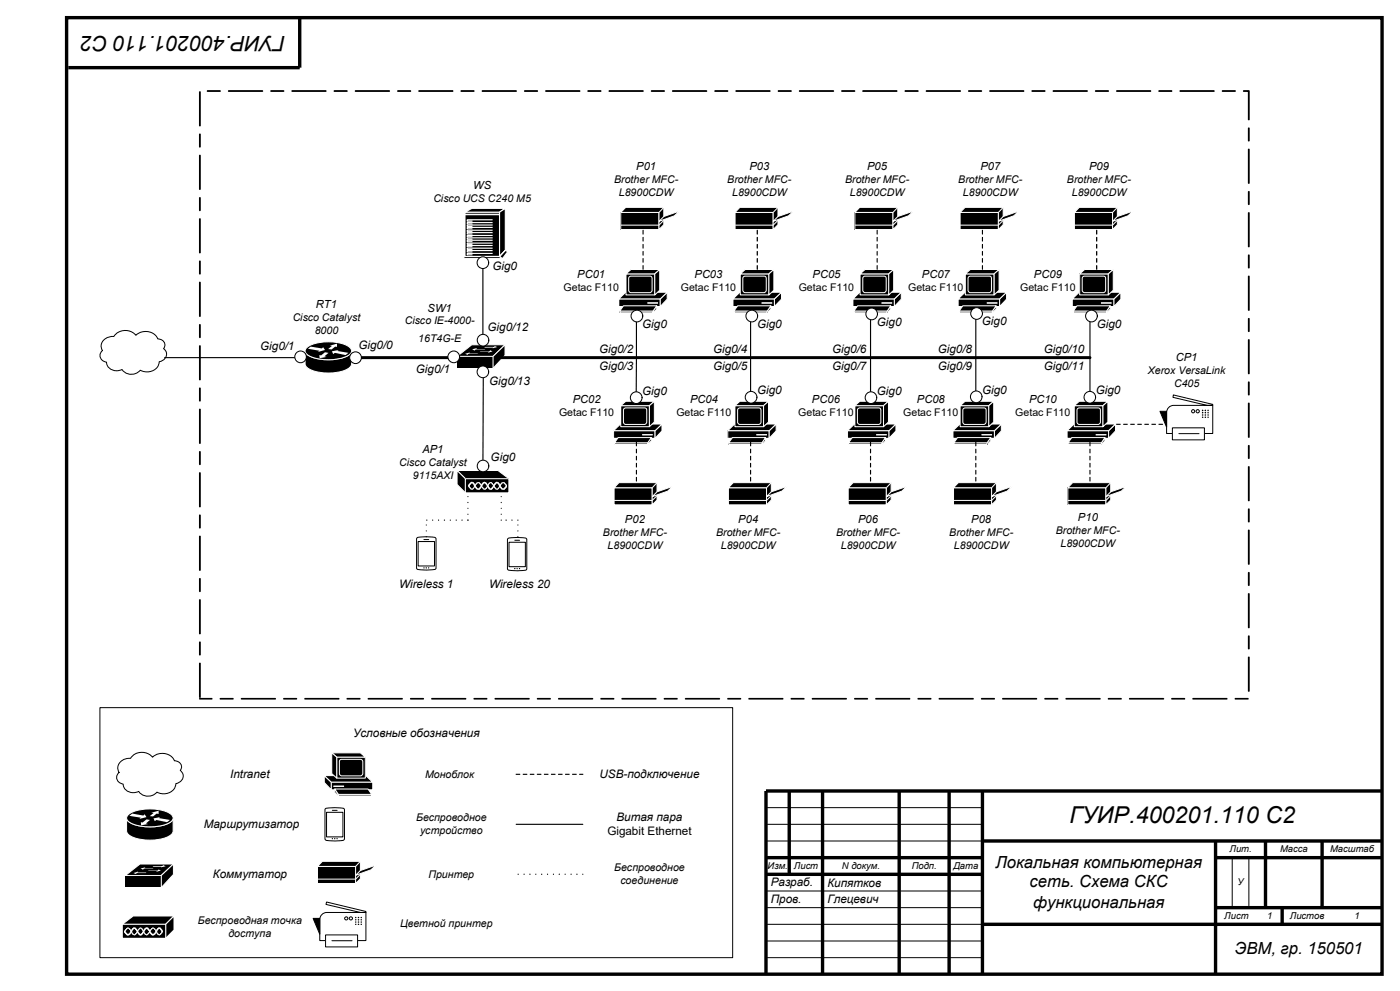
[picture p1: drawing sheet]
<svg xmlns="http://www.w3.org/2000/svg" width="420mm" height="297mm" viewBox="0 0 420 297" stroke-linecap="round" stroke-linejoin="round" font-family="sans-serif">
<g fill="none" stroke="#000" stroke-width="1" stroke-linecap="butt">
<path d="M20 5.3h394.6v286.7h-394.6zM89.9 5.3v15h-69.4M236.8 237.1v24.9M246.8 237.1v54.9M269.7 237.1v54.9M284.7 237.1v54.9M294.7 237.1v54.9M414.6 237.1h-184.8v54.9M229.8 257h64.9M294.7 252.1h119.9M364.7 252.1v39.9M364.7 257h49.9"/>
<path d="M379.6 252.1v19.9M396.6 252.1v19.9M229.8 262h64.9M294.7 277h119.9M364.7 272h49.9M384.6 272v5"/>
</g>
<path d="M30 212.1h189.8v74.9h-189.8zM229.8 242.1h64.9M229.8 247.1h64.9M229.8 252.1h64.9M369.7 257v15M374.6 257v15M229.8 272h64.9M229.8 277h64.9M229.8 267h64.9M229.8 282h64.9M229.8 287h64.9" fill="none" stroke="#000" stroke-width=".3"/>
<path d="M59.8 198.7l.3-.1 .1 .2v10.1l-.3 .3-.2-.3zM59.8 192.3l.4 .2v3.7l-.3 .3-.2-.3zM59.7 179.7l.4-.1 .1 .2v10.1l-.3 .2-.2-.2zM59.8 173.3h.3l.1 .2v3.7l-.3 .3-.2-.3zM59.8 160.6h.3l.1 .2v10.1l-.3 .2-.2-.2zM59.8 154.2l.4 .3v3.7l-.3 .2-.2-.2zM59.7 141.6l.4-.1 .1 .3v10l-.3 .3-.2-.3zM59.8 135.2h.3l.1 .2v3.7l-.3 .3-.2-.3zM59.8 122.5h.3l.1 .2v10.1l-.3 .3-.2-.3zM59.8 116.2l.4 .2v3.7l-.3 .3-.2-.3zM59.7 103.6l.4-.1 .1 .2v10l-.3 .3-.2-.3zM59.8 97.2h.3l.1 .2v3.6l-.3 .3-.2-.3zM59.8 84.5h.3l.1 .2v10l-.3 .3-.2-.3zM59.8 78.1l.4 .3v3.6l-.3 .3-.2-.3zM59.7 65.5l.4-.1 .1 .3v10l-.3 .2-.2-.2zM59.8 59.1h.3l.1 .2v3.7l-.3 .3-.2-.3zM59.8 46.4h.3l.1 .2v10.1l-.3 .2-.2-.2zM59.8 40l.4 .3v3.7l-.3 .2-.2-.2zM59.7 27.5l.4-.1 .1 .2v10l-.3 .3-.2-.3zM62.2 27h3.8l.3 .3-.3 .3h-3.7l-.3-.3zM68.5 27h10.2l.3 .3-.3 .3h-10.1l-.2-.3zM81.2 27h3.8l.3 .3-.3 .3h-3.7l-.2-.3zM87.5 27h10.2l.3 .3-.3 .3h-10l-.3-.2zM100.1 27.2l4-.2 .2 .3-.2 .3h-3.7zM106.6 27h10.2l.2 .3-.2 .3h-10.1l-.3-.3zM119.3 27h3.8l.3 .3-.3 .3h-3.7l-.3-.3zM125.6 27h10.2l.2 .3-.2 .3h-10.1l-.2-.2zM138.3 27h3.8l.3 .3-.3 .3h-3.7l-.3-.3zM144.6 27h10.2l.3 .3-.3 .3h-10.1l-.2-.3zM157.3 27h3.9l.2 .3-.2 .3h-3.8l-.2-.3zM163.7 27h10.1l.3 .3-.3 .3h-10l-.3-.3zM176.2 27.2l4-.2 .2 .3-.2 .3h-3.7zM182.6 27.2l10.3-.2 .2 .3-.2 .3h-10.1zM195.4 27h3.8l.3 .3-.3 .3h-3.7l-.3-.3zM201.7 27h10.2l.3 .3-.3 .3h-10.1l-.2-.3zM214.4 27h3.8l.3 .3-.3 .3h-3.7l-.2-.2zM220.7 27h10.2l.3 .3-.3 .3h-10l-.3-.3zM233.4 27h3.9l.2 .3-.2 .3h-3.7l-.3-.3zM239.8 27h10.1l.3 .3-.3 .3h-10l-.3-.3zM252.5 27h3.8l.3 .3-.3 .3h-3.7l-.2-.2zM258.7 27.2l10.3-.2 .2 .3-.2 .3h-10zM271.5 27h3.8l.3 .3-.3 .3h-3.7l-.2-.3zM277.8 27h10.2l.3 .3-.3 .3h-10l-.3-.3zM290.5 27h3.8l.3 .3-.3 .3h-3.6l-.3-.2zM296.9 27h10.1l.3 .3-.3 .3h-10l-.2-.2zM309.5 27h3.9l.2 .3-.2 .3h-3.7l-.3-.3zM315.9 27h10.2l.2 .3-.2 .3h-10.1l-.2-.3zM328.6 27h3.8l.3 .3-.3 .3h-3.7l-.2-.3zM334.9 27h10.2l.3 .3-.3 .3h-10l-.3-.2zM347.6 27h3.9l.2 .3-.2 .3h-3.7l-.3-.3zM354 27h10.2l.2 .3-.2 .3h-10.1l-.3-.3zM366.7 27h3.8l.3 .3-.3 .3h-3.7l-.3-.3zM373 27h1.6l.3 .3v8.5l-.3 .3-.2-.3v-8.5l.2 .3-1.6-.1zM374.5 38.2l.4 .3v3.7l-.3 .2-.2-.2zM374.4 44.7l.2-.2 .3 .3v10.1l-.3 .2-.2-.2zM374.4 57.4l.2-.2 .3 .3v3.7l-.3 .3-.2-.3zM374.4 63.7l.4-.1 .1 .2v10.1l-.3 .2-.2-.2zM374.5 76.3l.4 .2v3.7l-.3 .3-.2-.3zM374.4 82.7l.2-.1 .3 .2v10.1l-.3 .3-.2-.3zM374.4 95.4l.2-.1 .3 .2v3.7l-.3 .3-.2-.3zM374.4 101.8l.4-.1 .1 .2v10l-.3 .3-.2-.3zM374.5 114.3l.4 .3v3.7l-.3 .2-.2-.2zM374.4 120.8l.2-.2 .3 .3v10.1l-.3 .2-.2-.2zM374.4 133.5l.2-.2 .3 .3v3.7l-.3 .3-.2-.3zM374.4 139.8l.4-.1 .1 .3v10l-.3 .2-.2-.2zM374.4 152.5l.2-.1 .3 .3v3.6l-.3 .3-.2-.3zM374.4 158.8l.2-.1 .3 .3v10l-.3 .3-.2-.3zM374.4 171.5l.2-.1 .3 .3v3.6l-.3 .3-.2-.3zM374.4 177.9l.4-.1 .1 .2v10l-.3 .3-.2-.3zM374.5 190.5l.4 .2v3.7l-.3 .2-.2-.2zM374.4 196.9l.2-.1 .3 .2v10.1l-.3 .2-.2-.2zM370.5 209.2h3.9l.2 .2-.2 .3h-3.8l-.2-.1zM357.7 209.3l10.3-.1 .3 .2-.3 .3h-10zM351.4 209.3l3.9-.1 .3 .2-.3 .3h-3.7zM338.7 209.2h10.3l.2 .2-.2 .3h-10.1l-.2-.1zM332.4 209.2h3.9l.2 .2-.2 .3h-3.7l-.2-.1zM319.7 209.2h10.2l.3 .2-.3 .3h-10l-.2-.1zM313.3 209.3l3.9-.1 .3 .2-.3 .3h-3.6zM300.7 209.2h10.2l.2 .2-.2 .3h-10l-.3-.1zM294.3 209.2h3.9l.3 .2-.3 .3h-3.7l-.2-.1zM281.6 209.2h10.3l.2 .2-.2 .3h-10.1l-.2-.1zM275.2 209.3l4-.1 .2 .2-.2 .3h-3.7zM262.7 209.2h10.1l.3 .2-.3 .3h-10l-.2-.1zM256.3 209.2h3.8l.3 .2-.3 .3h-3.6l-.3-.1zM243.6 209.2h10.2l.3 .2-.3 .3h-10l-.3-.1zM237.2 209.3l3.9-.1 .3 .2-.3 .3h-3.7zM224.6 209.2h10.2l.2 .2-.2 .3h-10.1l-.2-.1zM218.2 209.2h3.9l.3 .2-.3 .3h-3.7l-.2-.1zM205.5 209.2h10.3l.2 .2-.2 .3h-10.1l-.2-.1zM199.2 209.2h3.9l.2 .2-.2 .3h-3.8l-.2-.1zM186.4 209.3l10.3-.1 .3 .2-.3 .3h-10zM180.2 209.2h3.8l.3 .2-.3 .3h-3.7l-.2-.1zM167.5 209.2h10.2l.3 .2-.3 .3h-10.1l-.2-.1zM161.1 209.2h3.9l.3 .2-.3 .3h-3.7l-.2-.1zM148.4 209.3l10.3-.1 .2 .2-.2 .3h-10.1zM142.1 209.2h3.9l.2 .2-.2 .3h-3.7l-.2-.1zM129.4 209.2h10.2l.3 .2-.3 .3h-10l-.2-.1zM123.1 209.2h3.9l.2 .2-.2 .3h-3.8l-.2-.1zM110.3 209.3l10.3-.1 .3 .2-.3 .3h-10zM104 209.3l3.9-.1 .3 .2-.3 .3h-3.7zM91.4 209.2h10.2l.3 .2-.3 .3h-10.1l-.2-.1zM85 209.2h3.9l.3 .2-.3 .3h-3.7l-.2-.1zM72.3 209.3l10.2-.1 .3 .2-.3 .3h-10zM65.9 209.3l3.9-.1 .3 .2-.3 .3h-3.6zM59.8 209.2h3.7l.3 .2-.3 .3h-3.6l-.2-.1z" fill="#000"/>
<path d="M36.1 228.3l.5-.4a3.9 3.9 0 0 1 2.6-.6 4.1 4.1 0 0 1 6.6-.4 4.2 4.2 0 0 1 6.5 1.1 1.84 1.84 0 0 1 1.8 .9 1.84 1.84 0 0 1 0 2 2.2 2.2 0 0 1 .8 2.5 2.2 2.2 0 0 1-2.2 1.5 3.6 3.6 0 0 1-5.6 2.5 3.5 3.5 0 0 1-5.5-.2 3.1 3.1 0 0 1-4.6-2.2 1.97 1.97 0 0 1-1.9-1.3 1.97 1.97 0 0 1 .6-2.2l-.4-1.2a2.62 2.62 0 0 1 .8-2z" fill-rule="evenodd" fill="#fff"/>
<path d="M36.1 228.3l.5-.4a3.9 3.9 0 0 1 2.6-.6 4.1 4.1 0 0 1 6.6-.4 4.2 4.2 0 0 1 6.5 1.1 1.84 1.84 0 0 1 1.8 .9 1.84 1.84 0 0 1 0 2 2.2 2.2 0 0 1 .8 2.5 2.2 2.2 0 0 1-2.2 1.5 3.6 3.6 0 0 1-5.6 2.5 3.5 3.5 0 0 1-5.5-.2 3.1 3.1 0 0 1-4.6-2.2 1.97 1.97 0 0 1-1.9-1.3 1.97 1.97 0 0 1 .6-2.2l-.4-1.2a2.62 2.62 0 0 1 .8-2z" fill="none" stroke="#000" stroke-width=".3"/>
<g fill="#000">
<path d="M95.2 259.7h11.5v5.1h-11.5zM106.7 262.3l1.4-1.4 4.8-1.7-1.6 1.5zM96.7 258.2h11.4v5.2l-1.4 1.4v-5.1h-11.5z"/>
<path d="M154.7 231.9h1.2l.2 .2-1.2 .1zM156.9 231.9h1.1l.2 .2-1.2 .1zM159 231.9h1.1l.2 .2-1.2 .1zM161.1 231.9h1.2l.1 .2-1.2 .1zM163.2 231.9h1.2l.1 .2-1.2 .1zM165.3 231.9h1.2l.2 .2-1.3 .1zM167.4 231.9h1.2l.2 .2-1.2 .1zM169.5 231.9h1.2l.2 .2-1.2 .1zM171.7 231.9h1.1l.2 .2-1.2 .1zM173.8 231.9h1l.2 .2-1.1 .1z"/>
<path d="M174.7 261.9h.3v.3h-.3zM172.9 261.9h.3v.3h-.3zM171.2 261.9h.2v.3h-.2zM169.4 261.9h.3v.3h-.3zM167.7 261.9h.2v.3h-.2zM165.9 261.9h.2v.3h-.2zM164.1 261.9h.3v.3h-.3zM162.4 261.9h.2v.3h-.2zM160.6 261.9h.3v.3h-.3zM158.8 261.9h.3v.3h-.3zM157.1 261.9h.2v.3h-.2zM155.3 261.9h.3v.3h-.3z"/>
</g>
<path d="M95.2 259.7h11.5v5.1h-11.5zM96.7 258.2l-1.5 1.5h11.5v5.1l1.4-1.4v-5.2M108.1 258.2l-1.4 1.5M106.7 262.3l1.4-1.4 4.8-1.7-1.6 1.5zM108.1 262l-1.4 1.5h-11.5" fill="none" stroke="#fff" stroke-width=".3"/>
<path d="M154.9 247.1h19.9" fill="none" stroke="#000" stroke-width=".34"/>
<path d="M97.6 242.5l.4-.3 2.4-.1 2.5 .1 .4 .3v9.1a9.7 9.7 0 0 1-5.7 0z" fill-rule="evenodd" fill="#fff"/>
<path d="M97.6 242.5l.4-.3 2.4-.1 2.5 .1 .4 .3v9.1a9.7 9.7 0 0 1-5.7 0z" fill="none" stroke="#000" stroke-width=".3"/>
<path d="M98 243.5h4.9v7.3h-4.9z" fill="#fff"/>
<path d="M98 243.5h4.9v7.3h-4.9zM99.7 242.9h1.4M37.7 279.2l.4-.7 .6-.3 1.7 1.9a2.75 2.75 0 0 0 1.5-1.6l.6-.3 .4 .3 .8 1.4 .4 .2 .6-.2 1.2-1.7 .7 .3 .8 1.4 .5 .2 .6-.2 .4-.7" fill="none" stroke="#000" stroke-width=".3"/>
<path d="M99.6 251.2v.3h.2v-.3zM100.3 251.2v.3h.3v-.3zM101 251.2v.3h.3v-.3z" fill-rule="evenodd" fill="#000"/>
<path d="M38.4 244.2a13 13 0 0 1 11.1-1.1 3.2 3.2 0 0 1 2.4 2.1 3.8 3.8 0 0 1-3.4 2.2 13.2 13.2 0 0 1-10.1-1.3 1.2 1.2 0 0 1 0-1.9zM38 245.2a3.8 3.8 0 0 0 3.4 2.2 13.1 13.1 0 0 0 10.1-1.3l.4-.9v3.8a3.7 3.7 0 0 1-3.4 2.4 12.8 12.8 0 0 1-10.1-1.4l-.4-1zM36.7 277l3.3-2.5h12.2l-2.5 2.5zM36.7 277h13v4.2h-13zM52.2 274.5v4.2l-2.5 2.5v-4.2z" fill="#000"/>
<path d="M38 245.2a3.8 3.8 0 0 0 3.4 2.2 13.1 13.1 0 0 0 10.1-1.3l.4-.9v3.8a3.7 3.7 0 0 1-3.4 2.4 12.8 12.8 0 0 1-10.1-1.4l-.4-1zM38.4 244.2a13 13 0 0 1 11.1-1.1 3.2 3.2 0 0 1 2.4 2.1 3.8 3.8 0 0 1-3.4 2.2 13.2 13.2 0 0 1-10.1-1.3 1.2 1.2 0 0 1 0-1.9zM36.7 277l3.3-2.5h12.2l-2.5 2.5zM36.7 277h13v4.2h-13zM37.5 279.2l.4-.7 .6-.3 1.7 1.9 .6-.2 .9-1.4 .6-.3 1.6 1.9 .6-.2 1.2-1.7 .8 .3 1.2 1.6 .6-.2 .4-.7M52.2 274.5v4.2l-2.5 2.5v-4.2z" fill="none" stroke="#fff" stroke-width=".3"/>
<path d="M37.5 279.2l.4 .7 .6 .2 .5-.2 .8-1.4 .8-.3 1.1 1.7 .6 .2 1.2-1.6 .4-.3 .7 .3a2.79 2.79 0 0 0 1.4 1.6l1.7-1.9 .6 .3 .4 .7" fill="none" stroke="#fff" stroke-width=".42"/>
<path d="M37.7 279.2l.4 .7 .6 .2 1.7-1.9 .7 .3 1.1 1.6 .7-.2 .8-1.4 .4-.3 .6 .3 1.2 1.6 .7-.2 .8-1.4 .5-.3 .6 .3 .4 .7" fill="none" stroke="#000" stroke-width=".42"/>
<g fill="#fff">
<path d="M38.8 244.5l.9-.7 3.3 .6 .4-.3 .5 .8-2.1 .5 .4-.3z"/>
<path d="M46.1 245.3l1.9-.4-.3 .3 3.3 .5-.9 .7-3.2-.7-.5 .4z"/>
<path d="M45.4 243.6l2.2-.6v1l-.6-.2-1.1 .9-1-.1 1.2-.9z"/>
<path d="M42.2 246.4l.6 .1 1.1-.9 1.1 .1-1.2 1.1 .6 .2-2.1 .4z"/>
</g>
<path d="M37.6 262.4h10.8v3.5h-10.8zM37.6 262.4l4.4-3.4h10l-3.6 3.4zM48.4 262.4l3.6-3.4v3.1l-3.6 3.9z" fill="#000"/>
<path d="M37.6 262.4l4.4-3.4h10l-3.6 3.4zM48.4 262.4l3.6-3.4v3.1l-3.6 3.9z" fill="none" stroke="#fff" stroke-width=".3"/>
<g fill="#fff">
<path d="M40 261.7l1.5-.5-.3 .3h2.7l-.2 .2h-2.7l-.2 .3z"/>
<path d="M42.2 260.3l1.4-.4-.3 .3h2.8l-3 .1-.2 .3z"/>
<path d="M44.4 261l2.9-.1 .3-.3 .7 .3-1.5 .4 .3-.3z"/>
<path d="M45.8 259.8l.2-.3h2.7l.2-.2 .8 .3-1.4 .4 .2-.2z"/>
</g>
<path d="M97.3 232.5l2.1 1.9v2.3l-2.1-2.2zM97.3 232.5h12.4l2.1 1.9h-12.4zM99.4 234.4h12.4v2.3h-12.4zM99.5 225.6h8.6l1.5 1.3h-8.6zM99.5 225.6l1.5 1.3v6.3l-1.5-1.3zM101 226.9h8.6v6.3h-8.6zM100.4 236.5l1.1 1.6v.4l-1.1-1zM101.5 238.1h10v.4h-10zM100.4 236.5h10l1.1 1.6h-10zM102.1 227.7h6.4l.3 .6v3.7a.9 .9 0 0 1-1.1 .5h-5.4a.85 .85 0 0 1-.5-1.1v-3.2z" fill="#000"/>
<path d="M97.3 232.5l2.1 1.9v2.3l-2.1-2.2zM97.3 232.5h12.4l2.1 1.9h-12.4zM99.4 234.4h12.4v2.3h-12.4zM99.5 225.6h8.6l1.5 1.3h-8.6zM99.5 225.6l1.5 1.3v6.3l-1.5-1.3zM100 235.7h3.2M100 235.6h3.2M100.4 236.5l1.1 1.6v.4l-1.1-1zM100.4 236.5h10l1.1 1.6h-10zM101 226.9h8.6v6.3h-8.6zM101.5 238.1h10v.4h-10zM102.1 227.7h6.4l.3 .6v3.7a.9 .9 0 0 1-1.1 .5h-5.4a.85 .85 0 0 1-.5-1.1v-3.2z" fill="none" stroke="#fff" stroke-width=".3"/>
<path d="M31.1 101.9l1.7-.9 1.4-.2a4.2 4.2 0 0 1 6.6-.3 4.2 4.2 0 0 1 6.5 1.1 1.86 1.86 0 0 1 1.8 .9 1.86 1.86 0 0 1 0 2 2.17 2.17 0 0 1 .8 2.4 2.17 2.17 0 0 1-2.1 1.5 3.6 3.6 0 0 1-5.7 2.6 3.5 3.5 0 0 1-5.5-.3 3.1 3.1 0 0 1-4.6-2.2 1.97 1.97 0 0 1-1.9-1.3 1.97 1.97 0 0 1 .6-2.1l-.4-1.2a2.58 2.58 0 0 1 .8-2z" fill-rule="evenodd" fill="#fff"/>
<path d="M31.1 101.9l1.7-.9 1.4-.2a4.2 4.2 0 0 1 6.6-.3 4.2 4.2 0 0 1 6.5 1.1 1.86 1.86 0 0 1 1.8 .9 1.86 1.86 0 0 1 0 2 2.17 2.17 0 0 1 .8 2.4 2.17 2.17 0 0 1-2.1 1.5 3.6 3.6 0 0 1-5.7 2.6 3.5 3.5 0 0 1-5.5-.3 3.1 3.1 0 0 1-4.6-2.2 1.97 1.97 0 0 1-1.9-1.3 1.97 1.97 0 0 1 .6-2.1l-.4-1.2a2.58 2.58 0 0 1 .8-2z" fill="none" stroke="#000" stroke-width=".3"/>
<path d="M92 104.2a13 13 0 0 1 11-1.1 3.2 3.2 0 0 1 2.5 2.1 3.8 3.8 0 0 1-3.5 2.3 13.2 13.2 0 0 1-10-1.4 1.2 1.2 0 0 1 0-1.9zM91.5 105.2a3.8 3.8 0 0 0 3.5 2.3 13.1 13.1 0 0 0 10.1-1.4l.4-.9v3.9a3.8 3.8 0 0 1-3.5 2.3 12.8 12.8 0 0 1-10-1.4l-.5-.9z" fill="#000"/>
<path d="M91.5 105.2a3.8 3.8 0 0 0 3.5 2.3 13.1 13.1 0 0 0 10.1-1.4l.4-.9v3.9a3.8 3.8 0 0 1-3.5 2.3 12.8 12.8 0 0 1-10-1.4l-.5-.9zM92 104.2a13 13 0 0 1 11-1.1 3.2 3.2 0 0 1 2.5 2.1 3.8 3.8 0 0 1-3.5 2.3 13.2 13.2 0 0 1-10-1.4 1.2 1.2 0 0 1 0-1.9z" fill="none" stroke="#fff" stroke-width=".3"/>
<g fill="#fff">
<path d="M92.4 104.5l.8-.6 3.4 .5 .3-.3 .6 .8-2.2 .6 .5-.4z"/>
<path d="M99.6 105.3l2-.4-.4 .3 3.3 .5-.8 .7-3.2-.7-.6 .4z"/>
<path d="M98.9 103.6l2.2-.6v1l-.6-.1-1 .8-1-.1 1.1-.9z"/>
<path d="M95.8 106.4l.6 .1 1.1-.9 1.1 .1-1.3 1.1 .7 .2-2.1 .4z"/>
</g>
<path d="M49.4 107.2h40.5" fill="none" stroke="#000" stroke-width=".34"/>
<path d="M137.1 106.8h10.8v3.6h-10.8zM137.1 106.8l4.4-3.5h10l-3.6 3.5zM147.9 106.8l3.6-3.5v3.2l-3.6 3.9z" fill="#000"/>
<path d="M137.1 106.8l4.4-3.5h10l-3.6 3.5zM147.9 106.8l3.6-3.5v3.2l-3.6 3.9z" fill="none" stroke="#fff" stroke-width=".3"/>
<g fill="#fff">
<path d="M139.5 106l1.5-.4-.2 .3h2.7l-3 .1-.2 .3z"/>
<path d="M141.6 104.7l1.5-.4-.2 .3h2.7l-3 .2-.2 .3z"/>
<path d="M143.9 105.5l2.9-.2 .3-.3 .6 .3-1.4 .4 .3-.2z"/>
<path d="M145.5 104h2.7l.2-.3 .8 .3-1.5 .4 .3-.2h-2.7z"/>
</g>
<path d="M105.5 107.2h31.5M149.9 107.2h177.1" fill="none" stroke="#000" stroke-width=".89"/>
<g fill="#000">
<path d="M186.2 63.7h11.5v5.1h-11.5zM187.7 62.2h11.4v5.2l-1.4 1.4v-5.1h-11.5zM199.1 64.9l4.8-1.7-1.6 1.5-4.6 1.6zM220.5 63.7h11.4v5.1h-11.4zM222 62.2h11.4v5.2l-1.5 1.4v-5.1h-11.4zM233.4 64.9l4.7-1.7-1.5 1.5-4.7 1.6zM185.6 89.6h12.5v2.3h-12.5zM185.9 93.2h10v.5h-10zM187.8 82.1h8.6v6.3h-8.6zM188.9 82.9l4.9-.1a1.5 1.5 0 0 1 1.8 .5v3.3a.85 .85 0 0 1-.8 1.1h-4.4a1.5 1.5 0 0 1-1.8-.5v-3.8zM197 91.7v.9l-1.1 1.1v-.5zM187 91.7h10l-1.1 1.5h-10z"/>
<path d="M187.8 82.1l1.5-1.3h8.6l-1.5 1.3zM196.4 82.1l1.5-1.3v6.2l-1.5 1.4zM198.1 89.6l2.1-2v2.1l-2.1 2.2zM185.6 89.6l2.1-2h12.5l-2.1 2zM219.9 89.6h12.4v2.3h-12.4zM220.2 93.2h10v.5h-10zM222.1 82.1h8.6v6.3h-8.6zM223.1 82.9l4.9-.1a1.49 1.49 0 0 1 1.9 .5v3.3a.85 .85 0 0 1-.8 1.1h-5.1a.91 .91 0 0 1-1.2-.6v-3.7zM231.3 91.7v.9l-1.1 1.1v-.5zM221.3 91.7h10l-1.1 1.5h-10zM222.1 82.1l1.5-1.3h8.6l-1.5 1.3zM230.7 82.1l1.5-1.3v6.2l-1.5 1.4z"/>
<path d="M232.3 89.6l2.1-2v2.1l-2.1 2.2zM219.9 89.6l2.1-2h12.4l-2.1 2zM137.1 141l2.5 2.5v4.2l-2.5-2.5zM139.6 143.5h13.1v4.2h-13.1zM137.1 141h12.3l3.3 2.5h-13.1z"/>
<path d="M192.8 68.9l.3 .1-.2 1.3-.2-.2zM192.8 71l.3 .2-.2 1.2-.2-.2zM192.8 73.2l.3 .1-.2 1.2-.2-.2zM192.8 75.3l.3 .1-.2 1.2-.2-.1zM192.8 77.4l.3 .1-.2 1.2-.2-.1zM192.8 79.5l.3 .1-.2 1.3-.2-.2z"/>
<path d="M227 68.9l.4 .1v1.1l-.2 .2-.2-.2zM227 71l.4 .2v1l-.2 .2-.2-.2zM227 73.2l.4 .1v1l-.2 .2-.2-.2zM227 75.3l.4 .1v1.1l-.2 .1-.2-.1zM227 77.4l.4 .1v1.1l-.2 .1-.2-.1zM227 79.5l.4 .1v1.1l-.2 .2-.2-.2z"/>
</g>
<g fill="none" stroke="#fff" stroke-width=".3">
<path d="M186.2 63.7h11.5v5.1h-11.5zM187.7 62.2l-1.5 1.5h11.5v5.1l1.4-1.4v-5.2l-1.4 1.5M199.1 64.9l4.8-1.7-1.6 1.5-4.6 1.6zM199.1 66l-1.4 1.5h-11.5M220.5 63.7h11.4v5.1h-11.4zM221.9 62.2l-1.4 1.5h11.4v5.1l1.5-1.4v-5.2M233.4 62.2l-1.5 1.5M233.4 64.9l4.7-1.7-1.5 1.5-4.7 1.6zM233.4 66l-1.5 1.5h-11.4M185.6 89.6h12.5v2.3h-12.5zM185.6 89.6l2.1-2h12.5l-2.1 2zM185.9 93.2h10v.5h-10z"/>
<path d="M187 91.7h10l-1.1 1.5h-10zM187.8 82.1h8.6v6.3h-8.6zM187.8 82.1l1.5-1.3h8.6l-1.5 1.3zM188.9 82.9l4.9-.1a1.5 1.5 0 0 1 1.8 .5v3.3a.85 .85 0 0 1-.8 1.1h-4.4a1.5 1.5 0 0 1-1.8-.5v-3.8zM194.2 90.8h3.2M196.4 82.1l1.5-1.3v6.2l-1.5 1.4zM197 91.7v.9l-1.1 1.1v-.5zM198.1 89.6l2.1-2v2.1l-2.1 2.2zM219.9 89.6h12.4v2.3h-12.4zM219.9 89.6l2.1-2h12.4l-2.1 2zM220.2 93.2h10v.5h-10zM221.3 91.7h10l-1.1 1.5h-10z"/>
<path d="M222.1 82.1h8.6v6.3h-8.6zM222.1 82.1l1.5-1.3h8.6l-1.5 1.3zM223.1 82.9l4.9-.1a1.49 1.49 0 0 1 1.9 .5v3.3a.85 .85 0 0 1-.8 1.1h-5.1a.91 .91 0 0 1-1.2-.6v-3.7zM228.5 90.8h3.1M230.7 82.1l1.5-1.3v6.2l-1.5 1.4zM231.3 91.7v.9l-1.1 1.1v-.5zM232.3 89.6l2.1-2v2.1l-2.1 2.2zM137.1 141h12.3l3.3 2.5h-13.1zM137.1 141l2.5 2.5v4.2l-2.5-2.5zM139.6 143.5h13.1v4.2h-13.1zM140.6 145.6l.4 .7 .7 .3 1.6-2 .7 .3 1.1 1.7 .8-.3 1.1-1.7 .7 .3 1.1 1.7 .7-.3 .9-1.4 .4-.3 .7 .3 .4 .7"/>
</g>
<path d="M140.6 145.6l.4-.7 .7-.3 1.6 2 .7-.3 .8-1.4 .6-.3 1.6 2 .7-.3 1.1-1.6 .7 .2 .9 1.4 .4 .3 .7-.3 .4-.7" fill="none" stroke="#fff" stroke-width=".42"/>
<path d="M140.4 145.6l.4 .7 .7 .3 1.6-2 .7 .3 1.1 1.7 .7-.3 .9-1.4 .4-.3 .6 .3 1.1 1.7 .8-.3 1.2-1.7 .7 .3 .4 .7" fill="none" stroke="#000" stroke-width=".3"/>
<path d="M140.4 145.6l.4-.7 .7-.3 1.6 2 .7-.3 .8-1.4 .6-.3 1.6 2 .7-.3 1.1-1.6 .8 .2 1.2 1.7 .7-.3 .4-.7" fill="none" stroke="#000" stroke-width=".42"/>
<path d="M190.9 93.2v14M225.2 93.2v14M145 110.7l-.1 30.7" fill="none" stroke="#000" stroke-width=".34"/>
<path d="M125.2 161.1l2-.2a6.3 6.3 0 0 1 3.5 .4v9.2l-.5 .2-3 .1-1.8-.1-.4-.4v-8.8z" fill-rule="evenodd" fill="#fff"/>
<path d="M125.2 161.1l2-.2a6.3 6.3 0 0 1 3.5 .4v9.2l-.5 .2-3 .1-1.8-.1-.4-.4v-8.8z" fill="none" stroke="#000" stroke-width=".3"/>
<path d="M125.4 162.3h4.9v7.3h-4.9z" fill="#fff"/>
<path d="M125.4 162.3h4.9v7.3h-4.9zM127.2 161.7h1.4" fill="none" stroke="#000" stroke-width=".3"/>
<path d="M127.1 170.1v.2h.2v-.2zM127.7 170.1v.2h.3v-.2zM128.5 170.1v.2h.2v-.2z" fill-rule="evenodd" fill="#000"/>
<path d="M152.5 161.3l2-.2a6 6 0 0 1 3.5 .4v9.2a10.6 10.6 0 0 1-5.7 0l-.1-9z" fill-rule="evenodd" fill="#fff"/>
<path d="M152.5 161.3l2-.2a6 6 0 0 1 3.5 .4v9.2a10.6 10.6 0 0 1-5.7 0l-.1-9z" fill="none" stroke="#000" stroke-width=".3"/>
<path d="M152.7 162.5h4.9v7.3h-4.9z" fill="#fff"/>
<path d="M152.7 162.5h4.9v7.3h-4.9zM154.4 161.9h1.5" fill="none" stroke="#000" stroke-width=".3"/>
<path d="M154.3 170.3v.2h.3v-.2zM155 170.3v.2h.3v-.2zM155.7 170.3v.2h.3v-.2z" fill-rule="evenodd" fill="#000"/>
<g fill="#000">
<path d="M256.5 63.7h11.4v5.1h-11.4zM257.9 62.2h11.4v5.2l-1.4 1.4v-5.1h-11.4zM267.9 66.3l1.4-1.4 4.8-1.7-1.6 1.5zM288 63.7h11.5v5.1h-11.5zM289.5 62.2h11.4v5.2l-1.4 1.4v-5.1h-11.5zM300.9 64.9l4.8-1.7-1.6 1.5-4.6 1.6zM322.3 63.7h11.5v5.1h-11.5zM323.8 62.2h11.4v5.2l-1.4 1.4v-5.1h-11.5zM333.8 66.3l1.4-1.4 4.7-1.7-1.5 1.5zM255.9 89.6h12.4v2.3h-12.4zM256.2 93.2h9.9v.5h-9.9zM258 82.1h8.6v6.3h-8.6z"/>
<path d="M259.1 82.9h6.5l.3 .4v3.3a.85 .85 0 0 1-.9 1.1h-4.3a1.5 1.5 0 0 1-1.8-.5l-.1-3.8zM267.2 91.7v.9l-1.1 1.1v-.5zM257.3 91.7h9.9l-1.1 1.5h-9.9zM258 82.1l1.5-1.3h8.6l-1.5 1.3zM266.6 82.1l1.5-1.3v6.2l-1.5 1.4zM268.3 89.6l2.1-2v2.1l-2.1 2.2zM255.9 89.6l2-2h12.5l-2.1 2zM287.4 89.6h12.5v2.3h-12.5zM287.7 93.2h10v.5h-10zM289.6 82.1h8.6v6.3h-8.6zM290.7 82.9l4.9-.1a1.49 1.49 0 0 1 1.8 .5v3.3a.85 .85 0 0 1-.8 1.1h-4.4a1.5 1.5 0 0 1-1.8-.5v-3.8zM298.8 91.7v.9l-1.1 1.1v-.5z"/>
<path d="M288.8 91.7h10l-1.1 1.5h-10zM289.6 82.1l1.5-1.3h8.6l-1.5 1.3zM298.2 82.1l1.5-1.3v6.2l-1.5 1.4zM299.9 89.6l2.1-2v2.1l-2.1 2.2zM287.4 89.6l2.1-2h12.5l-2.1 2zM321.7 89.6h12.5v2.3h-12.5zM322 93.2h10v.5h-10zM323.9 82.1h8.6v6.3h-8.6zM325 82.9l4.9-.1a1.49 1.49 0 0 1 1.8 .5v3.3a.85 .85 0 0 1-.8 1.1h-5.1a.91 .91 0 0 1-1.1-.6v-3.7zM333.1 91.7v.9l-1.1 1.1v-.5zM323.1 91.7h10l-1.1 1.5h-10zM323.9 82.1l1.5-1.3h8.6l-1.5 1.3z"/>
<path d="M332.5 82.1l1.5-1.3v6.2l-1.5 1.4zM334.2 89.6l2.1-2v2.1l-2.1 2.2zM321.7 89.6l2.1-2h12.5l-2.1 2zM184.1 129.1h12.4v2.3h-12.4zM184.4 132.7h9.9v.5h-9.9zM186.2 121.6h8.6v6.3h-8.6zM187.3 122.4l4.9-.1a1.49 1.49 0 0 1 1.8 .5v3.3a.85 .85 0 0 1-.8 1.1h-5.1a.85 .85 0 0 1-1.1-.6v-3.7zM195.4 131.1v1l-1.1 1.1v-.5zM185.4 131.1h10l-1.1 1.6h-9.9zM186.2 121.6l1.5-1.3h8.6l-1.5 1.3zM194.8 121.6l1.5-1.3v6.2l-1.5 1.4zM196.5 129.1l2.1-2v2.1l-2.1 2.2z"/>
<path d="M184.1 129.1l2-2h12.5l-2.1 2zM218.3 129.1h12.5v2.3h-12.5zM218.6 132.7h10v.5h-10zM220.5 121.6h8.6v6.3h-8.6zM221.6 122.4h6.4l.3 .4v3.3a.85 .85 0 0 1-.8 1.1h-4.4a1.5 1.5 0 0 1-1.8-.5v-3.8zM229.7 131.1v1l-1.1 1.1v-.5zM219.7 131.1h10l-1.1 1.6h-10zM220.5 121.6l1.5-1.3h8.5l-1.4 1.3zM229.1 121.6l1.4-1.3v6.2l-1.4 1.4zM230.8 129.1l2-2v2.1l-2 2.2zM218.3 129.1l2.1-2h12.4l-2 2zM254.3 129.1h12.4v2.3h-12.4z"/>
<path d="M254.6 132.7h9.9v.5h-9.9zM256.5 121.6h8.5v6.3h-8.5zM257.5 122.4l4.9-.1a1.49 1.49 0 0 1 1.8 .5v3.3a.85 .85 0 0 1-.8 1.1h-5a.91 .91 0 0 1-1.2-.6v-3.7zM265.6 131.1v1l-1.1 1.1v-.5zM255.7 131.1h9.9l-1.1 1.6h-9.9zM256.5 121.6l1.4-1.3h8.6l-1.5 1.3zM265 121.6l1.5-1.3v6.2l-1.5 1.4zM266.7 129.1l2.1-2v2.1l-2.1 2.2zM254.3 129.1l2-2h12.5l-2.1 2zM285.9 129.1h12.4v2.3h-12.4zM286.2 132.7h9.9v.5h-9.9zM288 121.6h8.6v6.3h-8.6z"/>
<path d="M289.1 122.4l4.9-.1a1.49 1.49 0 0 1 1.8 .5v3.3a.85 .85 0 0 1-.8 1.1h-5.1a.85 .85 0 0 1-1.1-.6v-3.7zM297.2 131.1v1l-1.1 1.1v-.5zM287.2 131.1h10l-1.1 1.6h-9.9zM288 121.6l1.5-1.3h8.6l-1.5 1.3zM296.6 121.6l1.5-1.3v6.2l-1.5 1.4zM298.3 129.1l2.1-2v2.1l-2.1 2.2zM285.9 129.1l2.1-2h12.4l-2.1 2zM320.1 129.1h12.5v2.3h-12.5zM320.4 132.7h10v.5h-10zM322.3 121.6h8.6v6.3h-8.6zM323.4 122.4h6.4l.3 .4v3.3a.85 .85 0 0 1-.8 1.1h-4.4a1.5 1.5 0 0 1-1.8-.5v-3.8zM331.5 131.1v1l-1.1 1.1v-.5z"/>
<path d="M321.5 131.1h10l-1.1 1.6h-10zM322.3 121.6l1.5-1.3h8.6l-1.5 1.3zM330.9 121.6l1.5-1.3v6.2l-1.5 1.4zM332.6 129.1l2-2v2.1l-2 2.2zM320.1 129.1l2.1-2h12.4l-2 2zM184.2 146.2h11.5v5.1h-11.5zM185.7 144.7h11.4v5.2l-1.4 1.4v-5.1h-11.5zM195.7 148.8l1.4-1.4 4.7-1.6-1.5 1.4zM218.5 146.2h11.5v5.1h-11.5zM220 144.7h11.4v5.2l-1.4 1.4v-5.1h-11.5zM230 148.8l1.4-1.4 4.7-1.6-1.5 1.4zM254.5 146.2h11.4v5.1h-11.4z"/>
<path d="M255.9 144.7h11.4v5.2l-1.4 1.4v-5.1h-11.4zM265.9 148.8l1.4-1.4 4.8-1.6-1.5 1.4zM286 146.2h11.5v5.1h-11.5zM287.5 144.7h11.4v5.2l-1.4 1.4v-5.1h-11.5zM297.5 148.8l1.4-1.4 4.8-1.6-1.6 1.4zM320.3 146.2h11.5v5.1h-11.5zM321.8 144.7h11.4v5.2l-1.4 1.4v-5.1h-11.5zM333.2 147.4l4.7-1.6-1.5 1.4-4.6 1.6z"/>
<path d="M263 68.9l.3 .1-.2 1.3-.1-.2zM263 71l.3 .2-.2 1.2-.1-.2zM263 73.2l.3 .1-.2 1.2-.1-.2zM263 75.3l.3 .1-.2 1.2-.1-.1zM263 77.4l.3 .1-.2 1.2-.1-.1zM263 79.5l.3 .1-.2 1.3-.1-.2z"/>
<path d="M294.6 68.9l.3 .1-.2 1.3-.1-.2zM294.6 71l.3 .2-.2 1.2-.1-.2zM294.6 73.2l.3 .1-.2 1.2-.1-.2zM294.6 75.3l.3 .1-.2 1.2-.1-.1zM294.6 77.4l.3 .1-.2 1.2-.1-.1zM294.6 79.5l.3 .1-.2 1.3-.1-.2z"/>
<path d="M328.9 68.9l.3 .1-.2 1.3-.2-.2zM328.9 71l.3 .2-.2 1.2-.2-.2zM328.9 73.2l.3 .1-.2 1.2-.2-.2zM328.9 75.3l.3 .1-.2 1.2-.2-.1zM328.9 77.4l.3 .1-.2 1.2-.2-.1zM328.9 79.5l.3 .1-.2 1.3-.2-.2z"/>
<path d="M190.8 132.4l.3 .1-.2 1.3-.1-.2zM190.8 134.5l.3 .2-.2 1.2-.1-.2zM190.8 136.6l.3 .2-.2 1.2-.1-.2zM190.8 138.8l.3 .1-.2 1.2-.1-.1zM190.8 140.9l.3 .1-.2 1.2-.1-.1zM190.8 143l.3 .1-.2 1.2-.1-.2z"/>
<path d="M225.1 132.4l.2 .1-.1 1.3-.2-.2zM225.1 134.5l.2 .2-.1 1.2-.2-.2zM225.1 136.6l.2 .2-.1 1.2-.2-.2zM225.1 138.8l.2 .1-.1 1.2-.2-.1zM225.1 140.9l.2 .1-.1 1.2-.2-.1zM225.1 143l.2 .1-.1 1.2-.2-.2z"/>
<path d="M261 132.4l.3 .1-.1 1.3-.2-.2zM261 134.5l.3 .2-.1 1.2-.2-.2zM261 136.6l.3 .2-.1 1.2-.2-.2zM261 138.8l.3 .1-.1 1.2-.2-.1zM261 140.9l.3 .1-.1 1.2-.2-.1zM261 143l.3 .1-.1 1.2-.2-.2z"/>
<path d="M292.6 132.4l.3 .1-.2 1.3-.1-.2zM292.6 134.5l.3 .2-.2 1.2-.1-.2zM292.6 136.6l.3 .2-.2 1.2-.1-.2zM292.6 138.8l.3 .1-.2 1.2-.1-.1zM292.6 140.9l.3 .1-.2 1.2-.1-.1zM292.6 143l.3 .1-.2 1.2-.1-.2z"/>
<path d="M326.9 132.4l.3 .1-.2 1.3-.2-.2zM326.9 134.5l.3 .2-.2 1.2-.2-.2zM326.9 136.6l.3 .2-.2 1.2-.2-.2zM326.9 138.8l.3 .1-.2 1.2-.2-.1zM326.9 140.9l.3 .1-.2 1.2-.2-.1zM326.9 143l.3 .1-.2 1.2-.2-.2z"/>
<path d="M140.3 155.8h.2v.2h-.2zM140.3 154h.2v.3h-.2zM140.2 152.4a.17 .17 0 0 1 .3 0 .17 .17 0 0 1-.3 0zM140.3 150.5h.2v.2h-.2zM140.2 148.8a.17 .17 0 0 1 .3 0 .17 .17 0 0 1-.3 0zM140.3 146.9h.2v.3h-.2z"/>
<path d="M140.3 155.8h.2v.2h-.2zM138.5 155.8h.2v.2h-.2zM136.7 155.8h.3v.2h-.3zM135 155.8h.2v.2h-.2zM133.2 155.8h.3v.2h-.3zM131.4 155.8h.3v.2h-.3zM129.7 155.8h.2v.2h-.2zM127.9 155.8h.3v.2h-.3z"/>
<path d="M150.3 155.8h.2v.2h-.2zM150.3 154h.2v.3h-.2zM150.2 152.4a.17 .17 0 0 1 .3 0 .17 .17 0 0 1-.3 0zM150.3 150.5h.2v.2h-.2zM150.2 148.8a.17 .17 0 0 1 .3 0 .17 .17 0 0 1-.3 0zM150.3 146.9h.2v.3h-.2z"/>
<path d="M155.2 155.8h.3v.2h-.3zM153.5 155.8h.2v.2h-.2zM151.7 155.8h.3v.2h-.3z"/>
<path d="M127.8 160.8h.2v.2h-.2zM127.8 159h.2v.2h-.2zM127.7 157.4a.2 .2 0 0 1 .4 0 .2 .2 0 0 1-.4 0z"/>
<path d="M155.2 160.8h.3v.2h-.3zM155.2 159h.3v.2h-.3zM155.2 157.4a.17 .17 0 0 1 .3 0 .17 .17 0 0 1-.3 0z"/>
</g>
<g fill="none" stroke="#fff" stroke-width=".3">
<path d="M256.5 63.7h11.4v5.1h-11.4zM257.9 62.2l-1.4 1.5h11.4v5.1l1.4-1.4v-5.2l-1.4 1.5M267.9 66.3l1.4-1.4 4.8-1.7-1.6 1.5zM269.3 66l-1.4 1.5h-11.4M288 63.7h11.5v5.1h-11.5zM289.5 62.2l-1.5 1.5h11.5v5.1l1.4-1.4v-5.2M300.9 62.2l-1.4 1.5M300.9 64.9l4.8-1.7-1.6 1.5-4.6 1.6zM300.9 66l-1.4 1.5h-11.5M322.3 63.7h11.5v5.1h-11.5zM323.7 62.2l-1.4 1.5h11.5v5.1l1.4-1.4v-5.2l-1.4 1.5M333.8 66.3l1.4-1.4 4.7-1.7-1.5 1.5z"/>
<path d="M335.2 66l-1.4 1.5h-11.5M255.9 89.6h12.4v2.3h-12.4zM255.9 89.6l2-2h12.5l-2.1 2zM256.2 93.2h9.9v.5h-9.9zM257.3 91.7h9.9l-1.1 1.5h-9.9zM258 82.1h8.6v6.3h-8.6zM258 82.1l1.5-1.3h8.6l-1.5 1.3zM259.1 82.9h6.5l.3 .4v3.3a.85 .85 0 0 1-.9 1.1h-4.3a1.5 1.5 0 0 1-1.8-.5l-.1-3.8zM264.5 90.8h3.1M266.6 82.1l1.5-1.3v6.2l-1.5 1.4zM267.2 91.7v.9l-1.1 1.1v-.5zM268.3 89.6l2.1-2v2.1l-2.1 2.2z"/>
<path d="M287.4 89.6h12.5v2.3h-12.5zM287.4 89.6l2.1-2h12.5l-2.1 2zM287.7 93.2h10v.5h-10zM288.8 91.7h10l-1.1 1.5h-10zM289.6 82.1h8.6v6.3h-8.6zM289.6 82.1l1.5-1.3h8.6l-1.5 1.3zM290.7 82.9l4.9-.1a1.49 1.49 0 0 1 1.8 .5v3.3a.85 .85 0 0 1-.8 1.1h-4.4a1.5 1.5 0 0 1-1.8-.5v-3.8zM296 90.8h3.2M298.2 82.1l1.5-1.3v6.2l-1.5 1.4zM298.8 91.7v.9l-1.1 1.1v-.5zM299.9 89.6l2.1-2v2.1l-2.1 2.2zM321.7 89.6h12.5v2.3h-12.5z"/>
<path d="M321.7 89.6l2.1-2h12.5l-2.1 2zM322 93.2h10v.5h-10zM323.1 91.7h10l-1.1 1.5h-10zM323.9 82.1h8.6v6.3h-8.6zM323.9 82.1l1.5-1.3h8.6l-1.5 1.3zM325 82.9l4.9-.1a1.49 1.49 0 0 1 1.8 .5v3.3a.85 .85 0 0 1-.8 1.1h-5.1a.91 .91 0 0 1-1.1-.6v-3.7zM330.3 90.8h3.2M332.5 82.1l1.5-1.3v6.2l-1.5 1.4zM333.1 91.7v.9l-1.1 1.1v-.5zM334.2 89.6l2.1-2v2.1l-2.1 2.2zM184.1 129.1h12.4v2.3h-12.4zM184.1 129.1l2-2h12.5l-2.1 2z"/>
<path d="M184.4 132.7h9.9v.5h-9.9zM185.4 131.1h10l-1.1 1.6h-9.9zM186.2 121.6h8.6v6.3h-8.6zM186.2 121.6l1.5-1.3h8.6l-1.5 1.3zM187.3 122.4l4.9-.1a1.49 1.49 0 0 1 1.8 .5v3.3a.85 .85 0 0 1-.8 1.1h-5.1a.85 .85 0 0 1-1.1-.6v-3.7zM192.7 130.3h3.1M194.8 121.6l1.5-1.3v6.2l-1.5 1.4zM195.4 131.1v1l-1.1 1.1v-.5zM196.5 129.1l2.1-2v2.1l-2.1 2.2zM218.3 129.1h12.5v2.3h-12.5zM218.3 129.1l2.1-2h12.4l-2 2zM218.6 132.7h10v.5h-10z"/>
<path d="M219.7 131.1h10l-1.1 1.6h-10zM220.5 121.6h8.6v6.3h-8.6zM220.5 121.6l1.5-1.3h8.5l-1.4 1.3zM221.6 122.4h6.4l.3 .4v3.3a.85 .85 0 0 1-.8 1.1h-4.4a1.5 1.5 0 0 1-1.8-.5v-3.8zM226.9 130.3h3.2M229.1 121.6l1.4-1.3v6.2l-1.4 1.4zM229.7 131.1v1l-1.1 1.1v-.5zM230.8 129.1l2-2v2.1l-2 2.2zM254.3 129.1h12.4v2.3h-12.4zM254.3 129.1l2-2h12.5l-2.1 2zM254.6 132.7h9.9v.5h-9.9zM255.7 131.1h9.9l-1.1 1.6h-9.9z"/>
<path d="M256.5 121.6h8.5v6.3h-8.5zM256.5 121.6l1.4-1.3h8.6l-1.5 1.3zM257.5 122.4l4.9-.1a1.49 1.49 0 0 1 1.8 .5v3.3a.85 .85 0 0 1-.8 1.1h-5a.91 .91 0 0 1-1.2-.6v-3.7zM262.8 130.3h3.2M265 121.6l1.5-1.3v6.2l-1.5 1.4zM265.6 131.1v1l-1.1 1.1v-.5zM266.7 129.1l2.1-2v2.1l-2.1 2.2zM285.9 129.1h12.4v2.3h-12.4zM285.9 129.1l2.1-2h12.4l-2.1 2zM286.2 132.7h9.9v.5h-9.9zM287.2 131.1h10l-1.1 1.6h-9.9zM288 121.6h8.6v6.3h-8.6z"/>
<path d="M288 121.6l1.5-1.3h8.6l-1.5 1.3zM289.1 122.4l4.9-.1a1.49 1.49 0 0 1 1.8 .5v3.3a.85 .85 0 0 1-.8 1.1h-5.1a.85 .85 0 0 1-1.1-.6v-3.7zM294.5 130.3h3.1M296.6 121.6l1.5-1.3v6.2l-1.5 1.4zM297.2 131.1v1l-1.1 1.1v-.5zM298.3 129.1l2.1-2v2.1l-2.1 2.2zM320.1 129.1h12.5v2.3h-12.5zM320.1 129.1l2.1-2h12.4l-2 2zM320.4 132.7h10v.5h-10zM321.5 131.1h10l-1.1 1.6h-10zM322.3 121.6h8.6v6.3h-8.6zM322.3 121.6l1.5-1.3h8.6l-1.5 1.3z"/>
<path d="M323.4 122.4h6.4l.3 .4v3.3a.85 .85 0 0 1-.8 1.1h-4.4a1.5 1.5 0 0 1-1.8-.5v-3.8zM328.7 130.3h3.2M330.9 121.6l1.5-1.3v6.2l-1.5 1.4zM331.5 131.1v1l-1.1 1.1v-.5zM332.6 129.1l2-2v2.1l-2 2.2zM184.2 146.2h11.5v5.1h-11.5zM185.6 144.7l-1.4 1.5h11.5v5.1l1.4-1.4v-5.2l-1.4 1.5M195.7 148.8l1.4-1.4 4.7-1.6-1.5 1.4zM197.1 148.5l-1.4 1.5h-11.5M218.5 146.2h11.5v5.1h-11.5zM219.9 144.7l-1.4 1.5h11.5v5.1l1.4-1.4v-5.2l-1.4 1.5M230 148.8l1.4-1.4 4.7-1.6-1.5 1.4z"/>
<path d="M231.4 148.5l-1.4 1.5h-11.5M254.5 146.2h11.4v5.1h-11.4zM255.9 144.7l-1.4 1.5h11.4v5.1l1.4-1.4v-5.2M265.9 148.8l1.4-1.4 4.8-1.6-1.5 1.4zM267.3 144.7l-1.4 1.5M267.3 148.5l-1.4 1.5h-11.4M286 146.2h11.5v5.1h-11.5zM287.5 144.7l-1.5 1.5h11.5v5.1l1.4-1.4v-5.2M297.5 148.8l1.4-1.4 4.8-1.6-1.6 1.4zM298.9 144.7l-1.4 1.5M298.9 148.5l-1.4 1.5h-11.5M320.3 146.2h11.5v5.1h-11.5z"/>
<path d="M321.7 144.7l-1.4 1.5h11.5v5.1l1.4-1.4v-5.2M333.2 144.7l-1.4 1.5M333.2 147.4l4.7-1.6-1.5 1.4-4.6 1.6zM333.2 148.5l-1.4 1.5h-11.5"/>
</g>
<path d="M261.2 93.2v27.5M292.7 93.2v27.5M327 93.2v27.5M190.9 107.2l-.1 13.7M225.2 107.2v13.6" fill="none" stroke="#000" stroke-width=".34"/>
<path d="M350.6 122.1l-.6 1.6v6.2h13.8v-8.4h-11.7zM352 118.4l-.1 .7 10.2 2.4h1.7v-.3z" fill-rule="evenodd" fill="#fff"/>
<path d="M352 118.4l11.8 2.8v.3h-1.7l-10.2-2.4zM348 123.3h2v4.7zM350.6 122.1l1.5-.6h11.7v8.4h-13.8v-6.2z" fill="none" stroke="#000" stroke-width=".3"/>
<path d="M348 123.3h2v4.7z" fill="#000"/>
<path d="M351.7 128.2h9.6v3.6h-9.6z" fill="#fff"/>
<path d="M351.7 128.2h9.6v3.6h-9.6zM353.7 130h6z" fill="none" stroke="#000" stroke-width=".3"/>
<path d="M357.4 123.3a.5 .5 0 0 0 1 0 .5 .5 0 0 0-1 0zM358.8 123.3a.5 .5 0 0 0 1 0 .5 .5 0 0 0-1 0z" fill-rule="evenodd" fill="#fff"/>
<g fill="none" stroke="#000" stroke-width=".3">
<circle cx="357.9" cy="123.3" r=".48"/>
<circle cx="359.3" cy="123.3" r=".49"/>
</g>
<path d="M360.6 124.9v.3h.3v-.3zM360.6 124.2v.3h.3v-.3zM360.6 123.5v.4h.3v-.4zM360.6 122.8v.4h.3v-.4zM361.4 124.9v.3h.4v-.3zM361.4 124.2v.3h.4v-.3zM361.4 123.5v.4h.4v-.4zM361.4 122.8v.4h.4v-.4zM362.2 125.1a.21 .21 0 0 0 .4 0 .21 .21 0 0 0-.4 0zM362.2 124.4a.21 .21 0 0 0 .4 0 .21 .21 0 0 0-.4 0zM362.3 123.5v.4h.3v-.4zM362.3 122.8v.4h.3v-.4z" fill-rule="evenodd" fill="#000"/>
<path d="M334.9 127.1l1.1-.1 .2 .2-1.2 .1zM337 127.1l1.2-.1 .1 .2-1.2 .1zM339.1 127.1l1.2-.1 .1 .2-1.2 .1zM341.2 127.1l1.2-.1 .2 .2-1.3 .1zM343.3 127.1l1.2-.1 .2 .2-1.2 .1zM345.5 127.1l1.1-.1 .2 .2-1.2 .1zM347.6 127.1l1.1-.1 .2 .2-1.2 .1z" fill="#000"/>
<path d="M96.5 274.1l-.6 1.5v6.3h13.9v-8.4h-11.8zM98 270.3l-.2 .8 10.3 2.4h1.7v-.3z" fill-rule="evenodd" fill="#fff"/>
<path d="M93.9 275.3h2v4.7zM96.5 274.1l1.5-.6h11.8v8.4h-13.9v-6.3zM98 270.3l11.8 2.9v.3h-1.7l-10.3-2.4z" fill="none" stroke="#000" stroke-width=".3"/>
<path d="M93.9 275.3h2v4.7z" fill="#000"/>
<path d="M97.7 280.2h9.6v3.6h-9.6z" fill="#fff"/>
<path d="M97.7 280.2h9.6v3.6h-9.6zM99.6 281.9h6z" fill="none" stroke="#000" stroke-width=".3"/>
<path d="M103.4 275.3a.5 .5 0 0 0 1 0 .5 .5 0 0 0-1 0zM104.8 275.3a.48 .48 0 0 0 .9 0 .48 .48 0 0 0-.9 0z" fill-rule="evenodd" fill="#fff"/>
<g fill="none" stroke="#000" stroke-width=".3">
<circle cx="103.9" cy="275.3" r=".47"/>
<circle cx="105.3" cy="275.3" r=".48"/>
</g>
<path d="M106.5 277a.21 .21 0 0 0 .4 0 .21 .21 0 0 0-.4 0zM106.5 276.4a.21 .21 0 0 0 .4 0 .21 .21 0 0 0-.4 0zM106.5 275.7a.21 .21 0 0 0 .4 0 .21 .21 0 0 0-.4 0zM106.5 275a.21 .21 0 0 0 .4 0 .21 .21 0 0 0-.4 0zM107.4 276.9v.3h.3v-.3zM107.4 276.2v.3h.3v-.3zM107.4 275.5v.3h.3v-.3zM107.4 274.8v.4h.3v-.4zM108.2 277a.21 .21 0 0 0 .4 0 .21 .21 0 0 0-.4 0zM108.2 276.4a.21 .21 0 0 0 .4 0 .21 .21 0 0 0-.4 0zM108.2 275.7a.21 .21 0 0 0 .4 0 .21 .21 0 0 0-.4 0zM108.2 275a.21 .21 0 0 0 .4 0 .21 .21 0 0 0-.4 0z" fill-rule="evenodd" fill="#000"/>
<circle cx="190.9" cy="119.2" r="1.75" fill="#fff"/>
<circle cx="190.9" cy="119.2" r="1.75" fill="none" stroke="#000" stroke-width=".3"/>
<circle cx="225.3" cy="119.1" r="1.75" fill="#fff"/>
<circle cx="225.3" cy="119.1" r="1.75" fill="none" stroke="#000" stroke-width=".3"/>
<circle cx="261.3" cy="119.2" r="1.75" fill="#fff"/>
<circle cx="261.3" cy="119.2" r="1.75" fill="none" stroke="#000" stroke-width=".3"/>
<circle cx="292.9" cy="118.9" r="1.75" fill="#fff"/>
<circle cx="292.9" cy="118.9" r="1.75" fill="none" stroke="#000" stroke-width=".3"/>
<circle cx="326.9" cy="119.1" r="1.75" fill="#fff"/>
<circle cx="326.9" cy="119.1" r="1.75" fill="none" stroke="#000" stroke-width=".3"/>
<circle cx="191.1" cy="94.7" r="1.75" fill="#fff"/>
<circle cx="191.1" cy="94.7" r="1.75" fill="none" stroke="#000" stroke-width=".3"/>
<circle cx="225.5" cy="94.7" r="1.75" fill="#fff"/>
<circle cx="225.5" cy="94.7" r="1.75" fill="none" stroke="#000" stroke-width=".3"/>
<circle cx="261.5" cy="94.1" r="1.75" fill="#fff"/>
<circle cx="261.5" cy="94.1" r="1.75" fill="none" stroke="#000" stroke-width=".3"/>
<circle cx="293" cy="94" r="1.75" fill="#fff"/>
<circle cx="293" cy="94" r="1.75" fill="none" stroke="#000" stroke-width=".3"/>
<circle cx="327.4" cy="94.7" r="1.75" fill="#fff"/>
<circle cx="327.4" cy="94.7" r="1.75" fill="none" stroke="#000" stroke-width=".3"/>
<circle cx="144.9" cy="139.7" r="1.74" fill="#fff"/>
<circle cx="144.9" cy="139.7" r="1.74" fill="none" stroke="#000" stroke-width=".3"/>
<circle cx="90.2" cy="107" r="1.75" fill="#fff"/>
<circle cx="90.2" cy="107" r="1.75" fill="none" stroke="#000" stroke-width=".3"/>
<circle cx="106.7" cy="107.2" r="1.75" fill="#fff"/>
<circle cx="106.7" cy="107.2" r="1.75" fill="none" stroke="#000" stroke-width=".3"/>
<circle cx="136.1" cy="107" r="1.75" fill="#fff"/>
<circle cx="136.1" cy="107" r="1.75" fill="none" stroke="#000" stroke-width=".3"/>
<path d="M139.5 63.6h10.4v13.3h-10.4zM139.5 63.6l2.1-1.2h10l-1.7 1.2zM149.9 63.6l1.7-1.2v12.6l-1.7 1.9zM138.6 77.5l.9-.6h10.4l.8 .6zM151.6 75l.7 .4-1.6 2.1-.8-.6z" fill="#000"/>
<g fill="none" stroke="#fff" stroke-width=".34">
<path d="M138.6 77.5l.9-.6h10.4l.8 .6zM139.5 63.6h10.4v13.3h-10.4zM139.5 63.6l2.1-1.2h10l-1.7 1.2zM139.5 64.2h10.4M139.5 64.3h10.4M147.8 65.9h-7.6v.4h1.5M147.8 66.7h-7.6v.4h1.5M147.8 67.4h-7.6v.5h1.5M147.8 68.2h-7.6v.4h1.5M147.8 69h-7.6v.4h1.5M147.8 69.7h-7.6v.4h1.5M147.8 70.6h-7.6v.4h1.5"/>
<path d="M147.8 71.3h-7.6v.4h1.5M147.8 72h-7.6v.4h1.5M147.8 72.9h-7.6v.3h1.5M147.8 73.6h-7.6v.4h1.5M147.8 74.4h-7.6v.4h1.5M147.8 75.1h-7.6v.4h1.5M147.8 75.9h-7.6v.5h1.5M149.9 63.6l1.7-1.2v12.6l-1.7 1.9zM151.6 75l.7 .4-1.6 2.1-.8-.6zM151.6 75l-1.7 1.9h-10.4"/>
</g>
<path d="M140.2 66.1h7.6M140.2 66.9h7.6M140.2 67.6h7.6M140.2 68.4h7.6M140.2 69.2h7.6M140.2 69.9h7.6M140.2 71.5h7.6M140.2 72.2h7.6M140.2 74.6h7.6M140.2 75.3h7.6M140.2 76.2h7.6" fill="none" stroke="#000" stroke-width=".42"/>
<path d="M140.2 70.8h7.6M140.2 73h7.6M140.2 73.8h7.6" fill="none" stroke="#000" stroke-width=".38"/>
<path d="M144.9 77.2v26.5" fill="none" stroke="#000" stroke-width=".34"/>
<circle cx="144.9" cy="102" r="1.75" fill="#fff"/>
<circle cx="144.9" cy="102" r="1.75" fill="none" stroke="#000" stroke-width=".3"/>
<circle cx="144.9" cy="78.7" r="1.75" fill="#fff"/>
<circle cx="144.9" cy="78.7" r="1.75" fill="none" stroke="#000" stroke-width=".3"/>
<circle cx="144.9" cy="111.4" r="1.75" fill="#fff"/>
<circle cx="144.9" cy="111.4" r="1.75" fill="none" stroke="#000" stroke-width=".3"/>
<text font-size="7" x="320.8" y="246.7">ГУИР.400201.110 С2</text>
<text font-size="6.3" x="85.7" y="10.9" transform="rotate(-180 85.7 10.9)">ГУИР.400201.110 С2</text>
<g font-size="5">
<text x="298.6" y="260">Локальная компьютерная</text>
<text x="308.9" y="266">сеть. Схема СКС</text>
<text x="309.9" y="272">функциональная</text>
<text x="370.4" y="286">ЭВМ, гр. 150501</text>
</g>
<g font-size="3.5">
<text x="147.7" y="80.8">Gig0</text>
<text x="146.3" y="99.3">Gig0/12</text>
<text x="192.7" y="98.3">Gig0</text>
<text x="227.1" y="98.3">Gig0</text>
<text x="263.1" y="97.7">Gig0</text>
<text x="294.6" y="97.5">Gig0</text>
<text x="329" y="98.3">Gig0</text>
<text x="78.1" y="104.8">Gig0/1</text>
<text x="107.5" y="104.6">Gig0/0</text>
<text x="179.7" y="105.8">Gig0/2</text>
<text x="213.9" y="105.8">Gig0/4</text>
<text x="249.6" y="105.8">Gig0/6</text>
<text x="281.3" y="105.8">Gig0/8</text>
<text x="313.1" y="105.8">Gig0/10</text>
<text x="124.8" y="111.8">Gig0/1</text>
<text x="179.7" y="110.7">Gig0/3</text>
<text x="213.9" y="110.7">Gig0/5</text>
<text x="249.6" y="110.7">Gig0/7</text>
<text x="281.3" y="110.7">Gig0/9</text>
<text x="313.1" y="110.7">Gig0/11</text>
<text x="146.8" y="115.3">Gig0/13</text>
<text x="192.7" y="118.2">Gig0</text>
<text x="227.1" y="118.2">Gig0</text>
<text x="263.1" y="118.2">Gig0</text>
<text x="294.6" y="118">Gig0</text>
<text x="328.7" y="118.2">Gig0</text>
<text x="147.2" y="138.2">Gig0</text>
<text x="119.8" y="176.2">Wireless 1</text>
<text x="146.7" y="176.2">Wireless 20</text>
<text x="105.9" y="221">Условные обозначения</text>
<text x="69" y="233.1">Intranet</text>
<text x="179.8" y="233.1">USB-подключение</text>
<text x="185" y="246">Витая пара</text>
<text x="61.1" y="248.1">Маршрутизатор</text>
<text x="182.2" y="250.2">Gigabit Ethernet</text>
<text x="63.9" y="263.1">Коммутатор</text>
<text x="231.2" y="265.6">Разраб.</text>
<text x="248.2" y="265.9">Кипятков</text>
<text x="231.2" y="270.6">Пров.</text>
<text x="248.2" y="270.6">Глецевич</text>
</g>
<g font-size="3.3">
<text x="190.9" y="50.9">P01</text>
<text x="224.8" y="50.9">P03</text>
<text x="260.1" y="50.9">P05</text>
<text x="294.1" y="50.9">P07</text>
<text x="326.7" y="50.9">P09</text>
<text x="141.9" y="56.8">WS</text>
<text x="173.2" y="83.3">PC01</text>
<text x="208.4" y="83.3">PC03</text>
<text x="243.8" y="83.3">PC05</text>
<text x="276.6" y="83.3">PC07</text>
<text x="310.2" y="83.3">PC09</text>
<text x="94.8" y="92.3">RT1</text>
<text x="128.3" y="93.4">SW1</text>
<text x="352.7" y="108.3">CP1</text>
<text x="171.8" y="120.8">PC02</text>
<text x="207" y="120.8">PC04</text>
<text x="243.6" y="120.8">PC06</text>
<text x="275.1" y="120.8">PC08</text>
<text x="308.7" y="120.8">PC10</text>
<text x="126.7" y="135.7">AP1</text>
<text x="187.5" y="156.8">P02</text>
<text x="221.5" y="156.8">P04</text>
<text x="257.4" y="156.8">P06</text>
<text x="291.4" y="156.8">P08</text>
<text x="323.4" y="156.3">P10</text>
</g>
<g font-size="3.2">
<text x="184.2" y="54.8">Brother MFC-</text>
<text x="185.6" y="58.8">L8900CDW</text>
<text x="218.2" y="54.8">Brother MFC-</text>
<text x="219.6" y="58.8">L8900CDW</text>
<text x="253.5" y="54.8">Brother MFC-</text>
<text x="254.9" y="58.8">L8900CDW</text>
<text x="287.5" y="54.8">Brother MFC-</text>
<text x="288.9" y="58.8">L8900CDW</text>
<text x="320.1" y="54.8">Brother MFC-</text>
<text x="321.5" y="58.8">L8900CDW</text>
<text x="130" y="60.6">Cisco UCS C240 M5</text>
<text x="169.1" y="87.3">Getac F110</text>
<text x="204.3" y="87.3">Getac F110</text>
<text x="239.6" y="87.3">Getac F110</text>
<text x="272.5" y="87.3">Getac F110</text>
<text x="306.1" y="87.3">Getac F110</text>
<text x="87.8" y="96.2">Cisco Catalyst</text>
<text x="94.4" y="100.2">8000</text>
<text x="121.4" y="97.2">Cisco IE-4000-</text>
<text x="125.5" y="102.6">16T4G-E</text>
<text x="344.3" y="112.2">Xerox VersaLink</text>
<text x="352.2" y="116.1">C405</text>
<text x="167.7" y="124.8">Getac F110</text>
<text x="202.9" y="124.8">Getac F110</text>
<text x="239.5" y="124.8">Getac F110</text>
<text x="271" y="124.8">Getac F110</text>
<text x="304.6" y="124.8">Getac F110</text>
<text x="119.8" y="139.6">Cisco Catalyst</text>
<text x="123.8" y="143.6">9115AXI</text>
<text x="180.9" y="160.7">Brother MFC-</text>
<text x="214.8" y="160.7">Brother MFC-</text>
<text x="250.8" y="160.7">Brother MFC-</text>
<text x="284.8" y="160.7">Brother MFC-</text>
<text x="316.7" y="160.1">Brother MFC-</text>
<text x="182.3" y="164.6">L8900CDW</text>
<text x="216.2" y="164.6">L8900CDW</text>
<text x="252.2" y="164.6">L8900CDW</text>
<text x="286.2" y="164.6">L8900CDW</text>
<text x="318.1" y="164.1">L8900CDW</text>
<text x="127.5" y="233">Моноблок</text>
<text x="124.8" y="246.1">Беспроводное</text>
<text x="126" y="249.9">устройство</text>
<text x="128.5" y="263">Принтер</text>
<text x="184.3" y="261.1">Беспроводное</text>
<text x="186.1" y="264.9">соединение</text>
<text x="59.4" y="277.1">Беспроводная точка</text>
<text x="68.5" y="280.9">доступа</text>
<text x="120.1" y="278">Цветной принтер</text>
</g>
<g font-size="2.8">
<text x="368.9" y="255.4">Лит.</text>
<text x="384" y="255.4">Масса</text>
<text x="399" y="255.4">Масштаб</text>
<text x="230.3" y="260.4">Изм. Лист</text>
<text x="252.6" y="260.4">N докум.</text>
<text x="273.5" y="260.4">Подп.</text>
<text x="286" y="260.4">Дата</text>
<text x="371.3" y="265.4">У</text>
<text x="367.3" y="275.4">Лист</text>
<text x="380.1" y="275.4">1</text>
<text x="387" y="275.4">Листов</text>
<text x="406.3" y="275.4">1</text>
</g>
</svg>
